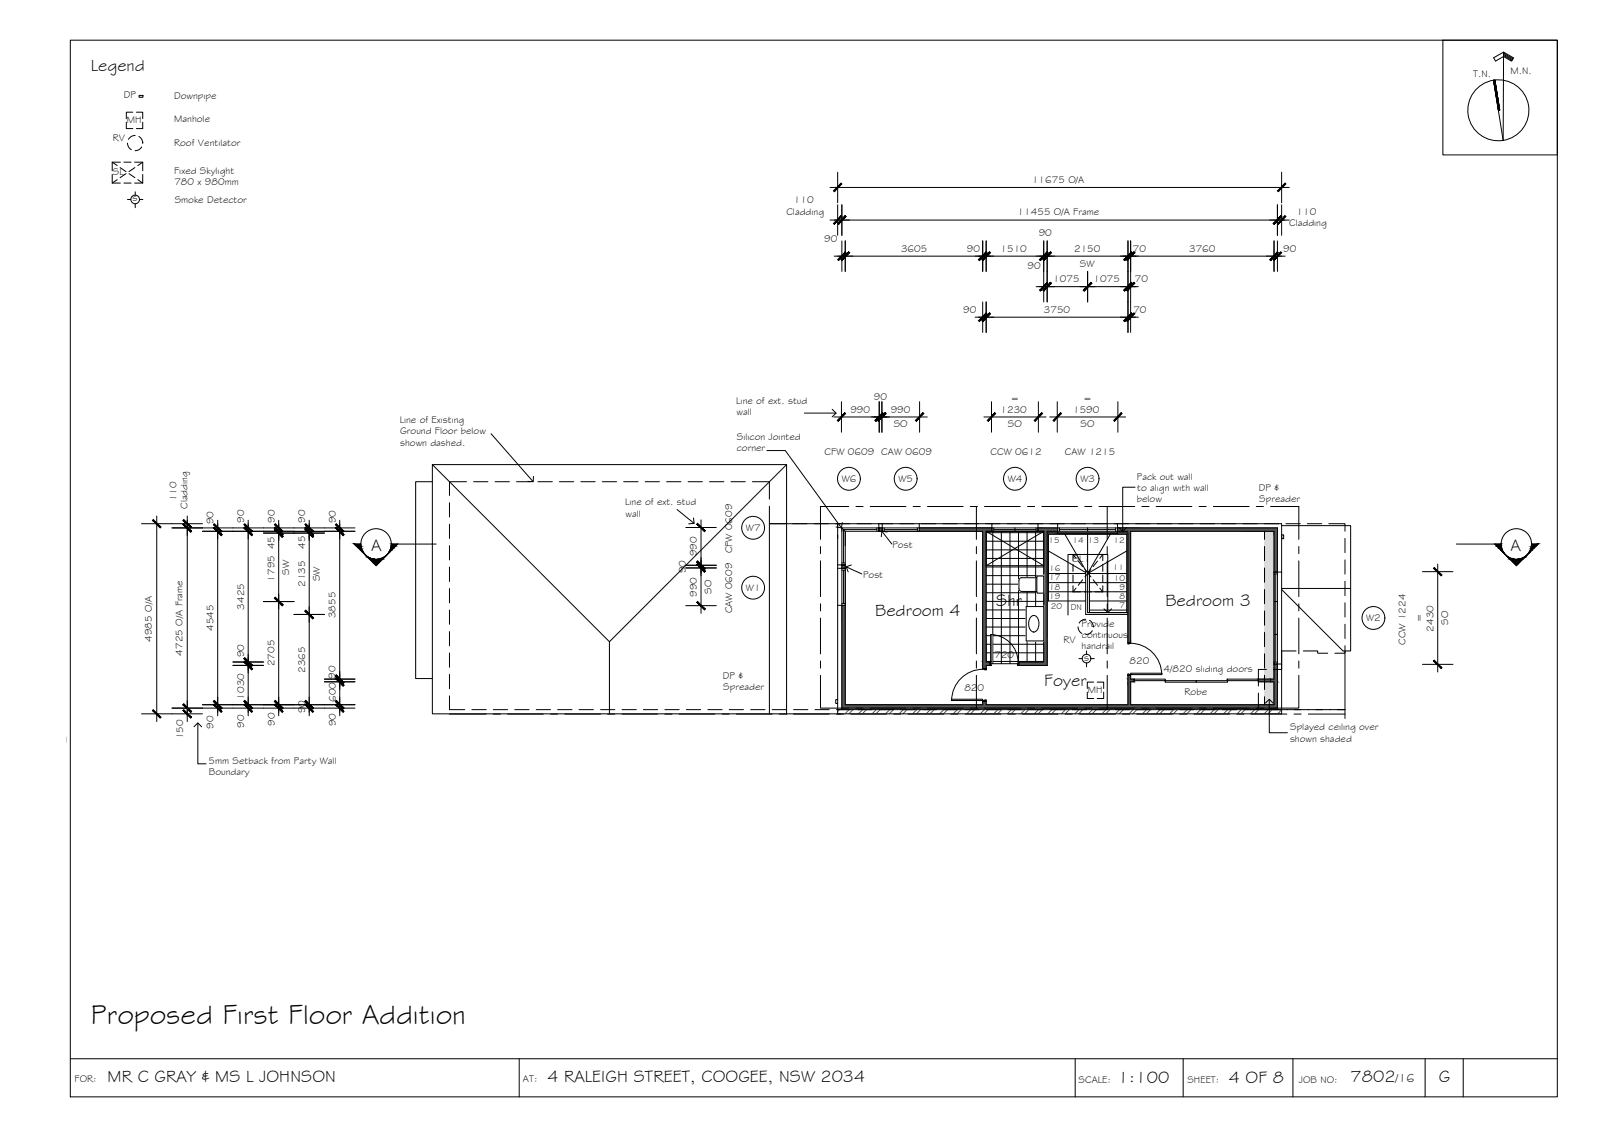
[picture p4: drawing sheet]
<svg xmlns="http://www.w3.org/2000/svg" width="420mm" height="297mm" viewBox="0 0 420 297" stroke-linecap="round" stroke-linejoin="round" font-family="sans-serif">
<!-- layer: HATCH -->
<g fill="#dbdbdb" stroke="#dbdbdb" stroke-width=".26">
<path d="M331.6 139.3l2.5 10.7v-10.7zM331.6 139.3l2.5 10.7h-2.5z"/>
<path d="M331.6 150l2.5 24.1v-24.1zM331.6 150l2.5 24.1h-2.5z"/>
<path d="M331.6 174.1l2.5 10.7v-10.7zM331.6 174.1l2.5 10.7h-2.5z"/>
</g>
<g fill="#545454" stroke="#545454" stroke-width=".26">
<path d="M334.1 175.5l.9 2.5v-2.5zM334.1 175.5l.9 2.5h-.9z"/>
<path d="M333.2 178l1.8 .7v-.7zM333.2 178l1.8 .7h-1.8z"/>
<path d="M331.6 178l1.6 .7v-.7zM331.6 178l1.6 .7h-1.6z"/>
<path d="M330 178l1.6 .7v-.7zM330 178l1.6 .7h-1.6z"/>
<path d="M334.1 178.7l.9 6.1v-6.1zM334.1 178.7l.9 6.1h-.9z"/>
<path d="M330 184.8l5 .8v-.8zM330 184.8l5 .8h-5z"/>
<path d="M293.1 138.4l41.9 .9v-.9zM293.1 138.4l41.9 .9h-41.9z"/>
<path d="M293.1 139.3l3.4 .5v-.5zM293.1 139.3l3.4 .5h-3.4z"/>
<path d="M334.1 139.3l.9 10.7v-10.7zM334.1 139.3l.9 10.7h-.9z"/>
<path d="M295.8 139.8l.7 28.7v-28.7zM295.8 139.8l.7 28.7h-.7z"/>
<path d="M274.6 139.3l2.8 .5v-.5zM274.6 139.3l2.8 .5h-2.8z"/>
<path d="M334.1 174.1l.9 3.9v-3.9zM334.1 174.1l.9 3.9h-.9z"/>
<path d="M295.8 177.1l.7 .9v-.9zM295.8 177.1l.7 .9h-.7z"/>
<path d="M334.1 178l.9 .7v-.7zM334.1 178l.9 .7h-.9z"/>
<path d="M295.8 178l1.6 .7v-.7zM295.8 178l1.6 .7h-1.6z"/>
<path d="M334.1 178.7l.9 6.1v-6.1zM334.1 178.7l.9 6.1h-.9z"/>
<path d="M295.8 178.7l.7 6.1v-6.1zM295.8 178.7l.7 6.1h-.7z"/>
<path d="M257.7 183.9l.9 .9v-.9zM257.7 183.9l.9 .9h-.9z"/>
<path d="M220.8 158.7l.9 26.1v-26.1zM220.8 158.7l.9 26.1h-.9z"/>
<path d="M220.8 184.8l114.2 .8v-.8zM220.8 184.8l114.2 .8h-114.2z"/>
<path d="M241.1 138.4h19zM241.1 138.4h19z"/>
<path d="M230.6 138.4h.7zM230.6 138.4h.7z"/>
<path d="M241.1 138.4l19 .9v-.9zM241.1 138.4l19 .9h-19z"/>
<path d="M231.3 138.4l.1 .9zM231.3 138.4l.1 .9z"/>
<path d="M230.6 138.4l.7 .9v-.9zM230.6 138.4l.7 .9h-.7z"/>
<path d="M241.1 139.3h19zM241.1 139.3h19z"/>
<path d="M230.6 139.3h.7zM230.6 139.3h.7z"/>
<path d="M230.5 138.4l.1 .9zM230.5 138.4l.1 .9z"/>
<path d="M220.8 148.1l.9 .9v-.9zM220.8 148.1l.9 .9h-.9z"/>
<path d="M257.7 139.3l.9 34.3v-34.3zM257.7 139.3l.9 34.3h-.9z"/>
<path d="M257.7 173.6l1.9 .8v-.8zM257.7 173.6l1.9 .8h-1.9z"/>
<path d="M257.7 174.4l.9 .9v-.9zM257.7 174.4l.9 .9h-.9z"/>
<path d="M272.2 138.4l5.2 .4v-.4zM272.2 138.4l5.2 .4h-5.2z"/>
<path d="M272.2 138.8l5.2 .5v-.5zM272.2 138.8l5.2 .5h-5.2z"/>
<path d="M273.7 139.3l.9 34.3v-34.3zM273.7 139.3l.9 34.3h-.9z"/>
<path d="M267.2 173.6l7.4 .8v-.8zM267.2 173.6l7.4 .8h-7.4z"/>
</g>
<!-- layer: BORDER -->
<g fill="none" stroke="#000" stroke-width=".26">
<path d="M18.4 10.5h390v277.1h-390zM378.4 10.5h30v30.1h-30zM394.3 13.7l2.6 1.5-.5 .8-2.1-1.2-2.1 1.2-.5-.9 2.6-1.4-.1 23.1-2.5-15.8M394.3 13.9l2.5 1.5M394.3 14.2l2.4 1.4M394.3 14.5l2.3 1.3M392.1 21l1.2 7.9M18.4 277.6h390M136.2 277.6v10M282 277.6v10M310.3 277.6v10M339.1 277.6v10"/>
<path d="M373.8 277.6v10M383.8 277.6v10"/>
<circle cx="393" cy="28.9" r="8"/>
</g>
<!-- layer: SERVICES -->
<g fill="none" stroke="#000" stroke-width=".26">
<path d="M33.1 32v1.7h1.7M33.4 37.5l.4 1.1 .6 .6M34.8 29.4h-1.7v1.7M35.4 35.5l-1.1 .3-.6 .7M35.8 29.4h1.6v1.7M36.4 35.8l.7 .6 .3 1.1M36.5 25h1v.5h-1zM37.2 38.5l-.7 .7-1.1 .3M37.4 37.5h.1M37.4 32v1.7h-1.6M29.4 45.7v2.3h2.2M29.4 42.5h2.2"/>
<path d="M30.7 43.4l-1.3-.9v2.3M30.7 47.1l-1.3 .9M31.5 43.9l1.5 1.1M32.5 42.5h1.9M32.5 48h1.9M33 45.5l-1.5 1.1M33.4 52.3h.9M33.8 45.5l1.6 1.1M35.3 42.5h2.1v2.3M35.4 43.9l-1.6 1.1M35.5 50.3v.9M35.5 53.4v1.1"/>
<path d="M36.1 47.1l1.3 .9M36.6 52.3h.9M37.4 45.7v2.3h-2.1M37.4 42.5l-1.3 .9M219.7 140.2v1M281.4 145.4h2M281.4 155.2h2M281.4 145.4v1.6M281.4 147.9v1.9M281.4 150.7v1.9M281.4 153.6v1.6M281.4 145.4l.8 1"/>
<path d="M282.2 154.2l-.8 1M282.8 147.1l1.2 1.5M284 152l-1.2 1.5M284.4 145.4h1.9M284.4 155.2h1.9M284.6 149.3l.7 1-.7 .9M286.1 149.3l-.8 1 .8 .9M286.7 152l1.2 1.5M287.2 145.4h2M287.2 155.2h2M287.9 147.1l-1.2 1.5M288.4 154.2l.8 1"/>
<path d="M289.2 145.4v1.6M289.2 147.9v1.9M289.2 150.7v1.9M289.2 153.6v1.6M289.2 145.4l-.8 1M336.2 140.2h.5v1h-.5zM282.8 164.4l.3 1.1 .6 .6M283 172.7h.9M284.7 162.4l-1.1 .3-.6 .7M285 170.6v.9M285 173.8v1M285.7 162.6l.7 .7 .4 1.1"/>
<path d="M286.1 172.7h.9M286.5 165.3l-.6 .7-1.2 .4M286.8 164.4h.1M286.8 178.8h-1.6v1.7M287.8 178.8h1.7v1.7M219.7 183.4h-.5v1h.5M285.2 181.5v1.6h1.6M289.5 181.5v1.6h-1.7"/>
<circle cx="35.5" cy="52.3" r="1.13"/>
<circle cx="285" cy="172.7" r="1.13"/>
</g>
<!-- layer: BOUNDARY -->
<g fill="none" stroke="#000" stroke-width=".26">
<path d="M117.9 187.2h9.6M129.4 187.2h1.9M133.1 187.2h9.4M144.4 187.2h1.8M148.1 187.2h9.4M159.4 187.2h1.9M163.1 187.2h9.4M174.4 187.2h1.9M178.1 187.2h9.4M189.4 187.2h1.8M193.1 187.2h9.4M204.4 187.2h1.9"/>
<path d="M208.1 187.2h9.4M219.4 187.2h1.9M223.1 187.2h9.4M234.4 187.2h1.8M238.1 187.2h9.4M249.4 187.2h1.9M253.1 187.2h9.4M264.4 187.2h1.9M268.1 187.2h9.4M279.4 187.2h1.8M283.1 187.2h9.4M294.4 187.2h1.9"/>
<path d="M298.1 187.2h9.4M309.4 187.2h1.9M313.1 187.2h9.4M324.4 187.2h1.8M328.1 187.2h9.4M339.4 187.2h1.9M343.1 187.2h9.6"/>
</g>
<!-- layer: ROOFPLAN EXIST. -->
<path d="M113.4 121.8l46.4 46.4 46.5-46.4M113.4 126.3h-4.4v51.6h4.4M220.4 137.3h-18.6v49.9M336.1 137.8h18.1v32.9h-2l-16.1-16.1M336.1 154.3h18.1M159.8 168.2v19M352.7 170.7v17.7M220.4 187.1h-107v-65.3h92.9v65.4" fill="none" stroke="#000" stroke-width=".26"/>
<!-- layer: NEWWORK -->
<g fill="none" stroke="#000" stroke-width=".26">
<path d="M77.1 139.8h8M77.1 139.3h8M81.1 137.3v4.4M220.8 138.4v.9M221.7 139.3v3.8M230.5 137.3v2v-.9h.9v.9h-.9h1.1M231.4 137.3v2M241.1 137.3v2h16.6v36h.9v-.9h1v-.8h-1v-34.3h1.5v-2M241.1 138.4h19M272.2 137.3v2h1.5v34.3h-6.5v.8h7.4v-35.1h2.8M272.2 138.4h5.2M274.6 139.8h21.2v28.7h.7v-29.2h37.6v10.7h2"/>
<path d="M277.4 137.3v2.5M293.1 139.3h2.7M293.1 138.4h41.9v11.6M293.1 137.3v2.5M219.7 148.1h2h-.9v.9h.9v-.9M219.7 158.7h2v26.1h36v-.9h.9v.9h37.2v-7.7h.7v.9h.9v.7h-.9v6.1h37.6v-6.1h-4.1v-.7h4.1v-3.9h2M219.7 149h2M220.8 158.7v27.3M289.2 145.4h1.2M333.2 178v.7M335 174.1v11.9M219.7 186h116.4"/>
<path d="M219.7 187.1h116.4M220.8 185.6h114.2"/>
</g>
<!-- layer: STAIRS -->
<g fill="none" stroke="#000" stroke-width=".26">
<path d="M274.6 139.8v27.3M274.6 157.6h10.1M275 157.6v-17.5h20.5v20.5M275 150.4h9.7M275 152.8h9.7M275 155.1h9.7M275 144.5l9.7 5.6M279.3 140.1l5.6 9.8M285.2 140.1v9.8M285.2 150.4v10.2h10.6M285.7 150.4h9.8M285.7 152.8h9.8"/>
<path d="M285.7 155.1h9.8M285.7 157.6h9.8M285.7 159.9h9.8M291.2 140.1l-5.7 9.8M295.5 144.5l-9.8 5.6M285.7 160.6v-10.7h-1v11.2h11.1"/>
</g>
<!-- layer: EXISTING -->
<g fill="none" stroke="#000" stroke-width=".26">
<path d="M117.9 131.8v3.7M117.9 137.4v3.8M122.4 126.3h-4.5v3.6M124.2 126.3h3.8M129.8 126.3h3.8M135.5 126.3h3.7M141.1 126.3h3.8M146.7 126.3h3.8M152.3 126.3h3.8M158 126.3h3.7M163.6 126.3h3.8M169.2 126.3h3.8"/>
<path d="M174.8 126.3h3.8M180.5 126.3h3.7M186.1 126.3h3.8M191.7 126.3h3.8M197.3 126.3h4.5v4.6M201.8 132.7v4.6h4.2M207.9 137.3h3.7M213.5 137.3h3.8M219.1 137.3h3.8M224.8 137.3h3.7M230.4 137.3h3.7M236 137.3h3.8"/>
<path d="M241.6 137.3h3.8M247.3 137.3h3.7M252.9 137.3h3.7M258.5 137.3h3.8M264.1 137.3h3.8M269.8 137.3h3.7M275.4 137.3h3.7M281 137.3h3.8M286.6 137.3h3.8M292.3 137.3h3.7M297.9 137.3h3.7M303.5 137.3h3.8"/>
<path d="M309.1 137.3h3.8M314.8 137.3h3.7M320.4 137.3h3.7M326 137.3h3.8M331.6 137.3h3.8M337.3 137.3h3.7M342.9 137.3h3.7M348.5 137.3h4.2v2M117.9 143.1v3.7M117.9 148.7v3.7M117.9 154.3v3.7M117.9 159.9v3.8"/>
<path d="M352.7 141.2v3.7M352.7 146.8v3.7M352.7 152.4v3.8M352.7 158v3.8M117.9 165.6v3.7M117.9 171.2v3.7M117.9 176.8v3.8M332.2 175.5h-2.2v4.3M339.9 170.7h-3.8v4.8h-2.1M341.8 170.7h3.8v.6h2.6M352.7 169.3v2h-2.6M352.7 163.7v3.7"/>
<path d="M117.9 182.4v3.6h4M123.7 186h3.8M129.4 186h3.7M135 186h3.8M140.6 186h3.8M146.2 186h3.8M151.9 186h3.7M157.5 186h3.8M163.1 186h3.8M168.7 186h3.8M174.4 186h3.7M180 186h3.8"/>
<path d="M185.6 186h3.8M191.2 186h3.8M196.9 186h3.7M202.5 186h3.8M208.1 186h3.8M213.7 186h3.8M219.4 186h3.7M225 186h3.8M230.6 186h3.8M236.2 186h3.8M241.9 186h3.7M247.5 186h3.8"/>
<path d="M253.1 186h3.8M258.7 186h3.8M264.4 186h3.7M270 186h3.8M275.6 186h3.8M281.2 186h3.8M286.9 186h3.7M292.5 186h3.8M298.1 186h3.8M303.7 186h3.8M309.4 186h3.7M315 186h3.8"/>
<path d="M320.6 186h3.8M326.2 186h3.8M330 181.7v4.3h2M331.9 186h17M348.7 186h4h-1.9"/>
</g>
<!-- layer: TILES -->
<g fill="none" stroke="#000" stroke-width=".26">
<path d="M258.6 139.7h15.1M260.4 139.3v34.7M262.6 139.3v34.7M264.9 139.3v34.7M267.1 139.3v34.3M269.4 139.3v34.3M271.6 139.3v34.3M258.6 141.9h15.1M258.6 144.2h15.1M258.6 146.4h15.1M258.6 148.6h15.1M258.6 150.9h15.1"/>
<path d="M258.6 153.2h15.1M258.6 155.4h15.1M258.6 157.7h15.1M258.6 159.9h15.1M258.6 162.2h15.1M258.6 164.4h15.1M258.6 166.7h1.2M258.6 168.9h1.2M258.6 171.1h1.2M258.6 173.4h1.2M260 174h6.9M260.2 166.7h13.5"/>
<path d="M260.2 168.9h13.5M260.2 171.1h13.5M260.2 173.4h13.5"/>
</g>
<!-- layer: HATCH -->
<g fill="none" stroke="#545454" stroke-width=".26">
<path d="M220.2 186l-.5 .5M222.7 186l-1.1 1.1M223.7 186l-1.1 1.1M226.3 186l-1.1 1.1M227.3 186l-1.1 1.1M229.8 186l-1.1 1.1M230.8 186l-1.1 1.1M233.3 186l-1.1 1.1M234.3 186l-1.1 1.1M236.9 186l-1.1 1.1M237.9 186l-1.1 1.1M240.4 186l-1.1 1.1"/>
<path d="M241.4 186l-1.1 1.1M244 186l-1.1 1.1M245 186l-1.1 1.1M247.5 186l-1.1 1.1M248.5 186l-1.1 1.1M251.1 186l-1.1 1.1M252.1 186l-1.1 1.1M254.6 186l-1.1 1.1M255.6 186l-1.1 1.1M258.2 186l-1.1 1.1M259.2 186l-1.1 1.1M261.7 186l-1.1 1.1"/>
<path d="M262.7 186l-1.1 1.1M265.3 186l-1.1 1.1M266.3 186l-1.1 1.1M268.8 186l-1.1 1.1M269.8 186l-1.1 1.1M272.4 186l-1.1 1.1M273.4 186l-1.1 1.1M275.9 186l-1.1 1.1M276.9 186l-1.1 1.1M279.4 186l-1.1 1.1M280.4 186l-1.1 1.1M283 186l-1.1 1.1"/>
<path d="M284 186l-1.1 1.1M286.5 186l-1.1 1.1M287.5 186l-1.1 1.1M290.1 186l-1.1 1.1M291.1 186l-1.1 1.1M293.6 186l-1.1 1.1M294.6 186l-1.1 1.1M297.2 186l-1.1 1.1M298.2 186l-1.1 1.1M300.7 186l-1.1 1.1M301.7 186l-1.1 1.1M304.3 186l-1.1 1.1"/>
<path d="M305.3 186l-1.1 1.1M307.8 186l-1.1 1.1M308.8 186l-1.1 1.1M311.4 186l-1.1 1.1M312.4 186l-1.1 1.1M314.9 186l-1.1 1.1M315.9 186l-1.1 1.1M318.5 186l-1.1 1.1M319.5 186l-1.1 1.1M322 186l-1.1 1.1M323 186l-1.1 1.1M325.6 186l-1.2 1.1"/>
<path d="M326.5 186l-1.1 1.1M329.1 186l-1.1 1.1M330.1 186l-1.1 1.1M332.6 186l-1.1 1.1M333.6 186l-1.1 1.1M336.1 186.1l-1 1M336.1 187.1h.1"/>
</g>
<!-- layer: MASK -->
<g fill="#fff" stroke="#fff" stroke-width=".26">
<path d="M267.3 152.1v2.3z"/>
<path d="M260.2 166.4v7.2h-.4zM259.8 166.4v7.2l.4-7.2z"/>
<path d="M249.5 183.3h8.2v.4zM249.5 183.3v.4h8.2z"/>
<path d="M296.5 176.5v.4l8.2-.4zM296.5 176.9l8.2-.4v.4z"/>
<path d="M273.7 159l-4.6 9h4.6zM269.1 159h4.6l-4.6 9z"/>
<path d="M267.3 152.1l-.1 2.2zM267.3 152.1v2.3zM267.3 152.1v2.3z"/>
<path d="M267.3 151.9v2.5zM267.3 151.9v2.7z"/>
<path d="M267.3 151.9v2.7zM267.3 151.9v2.7z"/>
<path d="M267.3 151.8v2.8zM267.3 151.8v2.9z"/>
<path d="M267.4 151.8l-.1 2.9zM267.4 151.8v2.9z"/>
<path d="M267.4 151.7v3zM267.4 151.7v3.1z"/>
<path d="M267.5 151.7l-.1 3.1zM267.5 151.7v3.1z"/>
<path d="M267.5 151.7v3.1zM267.5 151.6v3.3z"/>
<path d="M267.5 151.6v3.3zM267.6 151.6v3.3z"/>
<path d="M267.6 151.6v3.3zM267.6 151.6v3.4z"/>
<path d="M267.6 151.6v3.4zM267.7 151.5v3.5z"/>
<path d="M267.7 151.5v3.5zM267.7 151.5v3.5z"/>
<path d="M267.7 151.5v3.5zM267.9 151.5v3.5z"/>
<path d="M267.9 151.5v3.5zM267.9 151.5v3.5z"/>
<path d="M267.9 151.5v3.5zM268 151.5v3.6z"/>
<path d="M268 151.5v3.6l3.9-3.6zM268 155.1l3.9-3.6v3.6z"/>
<path d="M271.9 151.2v4.1zM271.9 151.2v4.1z"/>
<path d="M272 151.2l-.1 4.1zM272 151.2v4.2z"/>
<path d="M272 151.1v4.3zM272 151.1v4.3z"/>
<path d="M272 151.1v4.3zM272 151.1v4.3z"/>
<path d="M272 151.1v4.3zM272.1 151.1v4.4z"/>
<path d="M272.1 151.1v4.4zM272.1 151v4.5z"/>
<path d="M272.1 151v4.5zM272.1 151v4.5z"/>
<path d="M272.1 151v4.5zM272.2 151l-.1 4.5z"/>
<path d="M272.2 151v4.5l1.5-4.5zM273.7 151v4.5h-1.5z"/>
</g>
<path d="M267.2 154.3a.75 .75 0 0 0 .8 .8h3.9l.1 .3M267.2 154.3v-2.1a.75 .75 0 0 1 .8-.8l3.9 .1 .3-.5h1.5v4.5h-1.5M269.1 159h4.6v9h-4.6zM272 155.4l.2 .1M259.8 166.4h.4v7.2h-.4zM296.5 176.5h8.2v.4h-8.2zM249.5 183.3h8.2v.4h-8.2z" fill="none" stroke="#fff" stroke-width=".26"/>
<!-- layer: DOORS -->
<g fill="none" stroke="#000" stroke-width=".26">
<path d="M257.7 175.3h.9v.3l-.9-.1zM259.6 173.6h.2l.2 .8h-.4zM259.8 166.4h.4v7.2h-.4zM267 173.6h.2v.8h-.3zM295.8 176.7l.7 .2v.2h-.7zM295.8 168.5h.7v.1l-.7 .2zM296.5 176.5h8.2v.4h-8.2zM297.4 178h8.2v.4h-8.2zM305.6 178.4h8.2v.5h-8.2zM313.8 178.4h8.2v.5h-8.2zM321.8 178h8.2v.4h-8.2zM249.5 183.3h8.2v.4h-8.2z"/>
<path d="M257.7 183.7l.9-.2v.4h-.9z"/>
</g>
<!-- layer: 0.13 -->
<path d="M331.6 139.3v2.1M331.6 143.3v3.7M331.6 148.9v3.7M331.6 154.5v3.8M257.8 175.5a8.2 8.2 0 0 0-8.2 8.2M259.8 166.4a7.2 7.2 0 0 1 7.2 7.2M296.5 168.6a8.2 8.2 0 0 1 8.2 8.2M331.6 160.2v3.7M331.6 165.8v3.7M331.6 171.4v3.7M331.6 177v3.8M331.6 182.7v2.1" fill="none" stroke="#000" stroke-width=".26"/>
<!-- layer: INSULCLAD -->
<path d="M219.7 137.3v1.1M230.5 137.3h.9M241.1 137.3h19M272.2 137.3h5.2M293.1 137.3h43v12.7M219.7 148.1v.9M219.7 158.7v28.4M336.1 174.1v13" fill="none" stroke="#000" stroke-width=".26"/>
<!-- layer: WINDOWS -->
<g fill="none" stroke="#000" stroke-width=".26">
<path d="M220.8 138.4h9.7M220.8 138.4v9.7M220.8 138.4l.9 .9M221.7 139.3h8.8M221.7 139.3v8.8M230 138.8h-8.8v8.8M230 138.4v.9M230.5 137.3h-10.8v10.8M231.4 139.3h9.7M231.4 137.3h9.7M231.4 138.4h9.7M231.9 138.8h8.7"/>
<path d="M231.9 138.4v.9M240.6 138.4v.9M260.1 138.4h12.1v.9h-12.1zM260.1 139.3h12.1M260.1 137.3h12.1M260.6 138.4v.9M260.6 138.8h11.1M266.2 138.4v.9M271.7 138.4v.9M277.4 139.3h15.7M277.4 137.3h15.7M277.4 138.4h15.7"/>
<path d="M277.4 139.8h15.7M277.9 138.8h14.7M277.9 138.4v.9M285.2 138.4v.9M292.6 138.4v.9M219.7 149v9.7M220.8 149v9.7M220.8 147.6h.9M220.8 158.2h.9M220.8 149.5h.9M221.2 149.5v8.7M221.7 149v9.7"/>
<path d="M334.1 150h.9v24.1h-.9zM334.1 150.5h.9M334.1 150v24.1M334.1 157.7h.9M334.6 150.5v23.1M336.1 150v24.1M334.1 166.3h.9M334.1 173.6h.9"/>
<circle cx="197.5" cy="138.4" r="3"/>
<circle cx="222.6" cy="125.5" r="3"/>
<circle cx="237.5" cy="125.5" r="3"/>
<circle cx="266.2" cy="125.5" r="3"/>
<circle cx="285.2" cy="125.5" r="3"/>
<circle cx="197.5" cy="154.1" r="3"/>
<circle cx="360.2" cy="162" r="3"/>
</g>
<!-- layer: 0 -->
<g fill="none" stroke="#000" stroke-width=".26">
<path d="M128.8 113.7l11 12.6M201.1 118.1h4.9l14.7 20.3M211 108.3h8.3M218.3 107.3l1 1-1 1M139.9 124.9l-.1 1.4-1.4-.1M177.6 133.6l4.4 3.6M181.9 135.8l.1 1.4-1.4 .1M220.9 137l-.2 1.4-1.4-.2M231.3 139.3l2.6 3.3M232.7 139.5l-1.4-.2-.2 1.4M293.5 138.3l1 1 1-1M297.7 127.7h-3.2v11.6"/>
<path d="M221.9 148.6l4.1 1.9M223.3 148.1l-1.4 .5 .5 1.3M289.5 159.6l1 1 1-1M290.5 160.6v-15.2h-10.4v15.8M50.9 190.5l1-1 1 1M51.9 189.5v10.8h2.1M331.9 184.3l1-1 1 1M332.9 183.3v8.8h4.8"/>
</g>
<!-- layer: WETAREA FIXTURES -->
<path d="M258.6 139.3h15.1v9h-15.1zM258.6 139.3l15.1 9M273.7 139.3l-15.1 9M267.2 154.3a.75 .75 0 0 0 .8 .8h3.9M269.1 159h4.6v9h-4.6zM271.7 151.5v3.6M271.9 151.5l-3.9-.1a.75 .75 0 0 0-.8 .8v2.1M272.2 155.5l-.3-.2v-4.1l.3-.2h1.5v4.5h-1.5M270.3 161.8a1.12 1.12 0 0 1 1.2-.4 1.12 1.12 0 0 1 .8 1 2.44 2.44 0 0 1-1.2 3.3 2.5 2.5 0 0 1-.8-3.9z" fill="none" stroke="#000" stroke-width=".26"/>
<!-- layer: DIMENSION -->
<g fill="none" stroke="#000" stroke-width=".26">
<path d="M217.7 49.1h120.4M217.7 57.7h120.4M219.7 45.1v8M219.7 53.7v8M220.8 53.7v8M335 53.7v8M336.1 45.1v8M336.1 53.7v8M218.8 67.2h118.2M220.8 63.2v8M221.7 63.2v8M257.7 63.2v8"/>
<path d="M257.7 79.2v8M258.6 63.2v8M258.6 79.2v8M271.7 75.2h26.8M273.7 63.2v16M274.6 63.2v16M285.2 71.2v8M295.8 63.2v24M296.5 63.2v24M334.1 63.2v8M335 63.2v8M255.7 83.2h42.8"/>
<path d="M218.7 109.3h24.5M220.7 105.3v8M230.6 105.3v8M231.3 105.3v8M241.2 105.3v8M258 109.3h16.3M260 105.3v8M272.3 105.3v8M275.3 109.3h19.9M277.3 105.3v8M293.2 105.3v8M37.1 137.3h16"/>
<path d="M41.1 135.3v53.9M45.1 138.4h48M49.1 135.3v53.9M53.1 139.3h24M57.1 136.4v51.3M65.1 136.4v51.3M69.1 139.8h16M73.1 136.4v51.3M77.1 139.3h8M81.1 136.4v50.3M85.1 139.3h8M89.1 136.4v51.3"/>
<path d="M179.9 138.3h8M183.9 136.3v24.5M69.1 157.7h8M179.9 148.9h8M179.9 158.8h8M179.9 148.2h8M373.1 149.9h8M377.1 147.9v28.3M61.1 173.6h8M61.1 174.4h8M77.1 161.1h8M85.1 178h8"/>
<path d="M85.1 178.7h8M373.1 174.2h8M37.1 187.1h16M45.1 185.6h48M53.1 184.8h40M81.1 182.7v5"/>
</g>
<!-- layer: 0 -->
<g fill="#000" stroke="#000" stroke-width=".26">
<path d="M220.6 56.6l-2 2 .2 .2zM220.6 56.6l.2 .2-2 2z"/>
<path d="M220.6 48l-1.8 2.2 2-2zM220.6 48l-1.8 2.2-.2-.2z"/>
<path d="M221.7 56.6l-1.8 2.2 2-2zM221.7 56.6l-1.8 2.2-.2-.2z"/>
<path d="M221.7 56.6l-1.8 2.2 2-2zM221.7 56.6l-1.8 2.2-.2-.2z"/>
<path d="M333.9 58.6l.2 .2 1.8-2.2zM335.9 56.6l.3 .2-2.1 2z"/>
<path d="M333.9 58.6l.2 .2 1.8-2.2zM335.9 56.6l.3 .2-2.1 2z"/>
<path d="M337 48l-2 2 .2 .2zM337 48l.3 .2-2.1 2z"/>
<path d="M337 56.6l-1.8 2.2 2.1-2zM337 56.6l-1.8 2.2-.2-.2z"/>
<path d="M221.7 66.1l-2 2 .2 .2zM221.7 66.1l.2 .2-2 2z"/>
<path d="M222.6 66.1l-1.8 2.2 2-2zM222.6 66.1l-1.8 2.2-.2-.2z"/>
<path d="M222.6 66.1l-1.8 2.2 2-2zM222.6 66.1l-1.8 2.2-.2-.2z"/>
<path d="M256.6 68.1l.2 .2 1.8-2.2zM258.6 66.1l.3 .2-2.1 2z"/>
<path d="M256.6 68.1l.2 .2 1.8-2.2zM258.6 66.1l.3 .2-2.1 2z"/>
<path d="M259.5 66.1l-1.7 2.2 1.9-2zM259.5 66.1l-1.7 2.2-.3-.2z"/>
<path d="M259.5 66.1l-1.7 2.2 1.9-2zM259.5 66.1l-1.7 2.2-.3-.2z"/>
<path d="M274.6 66.1l-2 2 .2 .2zM274.6 66.1l.3 .2-2.1 2z"/>
<path d="M274.6 66.1l-2 2 .2 .2zM274.6 66.1l.3 .2-2.1 2z"/>
<path d="M272.6 76.1l.2 .2 1.8-2.2zM274.6 74.1l.3 .2-2.1 2z"/>
<path d="M275.5 66.1l-1.7 2.2 1.9-2zM275.5 66.1l-1.7 2.2-.3-.2z"/>
<path d="M275.5 66.1l-1.7 2.2 1.9-2zM275.5 66.1l-1.7 2.2-.3-.2z"/>
<path d="M275.5 74.1l-1.7 2.2 1.9-2zM275.5 74.1l-1.7 2.2-.3-.2z"/>
<path d="M275.5 74.1l-1.7 2.2 1.9-2zM275.5 74.1l-1.7 2.2-.3-.2z"/>
<path d="M284.1 76.1l.2 .2 1.8-2.2zM286.1 74.1l.2 .2-2 2z"/>
<path d="M286.1 74.1l-1.8 2.2 2-2zM284.1 76.1l2-2-1.8 2.2z"/>
<path d="M294.7 68.1l.2 .2 1.8-2.2zM296.7 66.1l.3 .2-2.1 2z"/>
<path d="M294.7 68.1l.2 .2 1.8-2.2zM296.7 66.1l.3 .2-2.1 2z"/>
<path d="M294.7 76.1l.2 .2 1.8-2.2zM296.7 74.1l.3 .2-2.1 2z"/>
<path d="M294.7 76.1l.2 .2 1.8-2.2zM296.7 74.1l.3 .2-2.1 2z"/>
<path d="M297.4 66.1l-1.8 2.2 2.1-2zM297.4 66.1l-1.8 2.2-.2-.2z"/>
<path d="M297.4 66.1l-1.8 2.2 2.1-2zM297.4 66.1l-1.8 2.2-.2-.2z"/>
<path d="M297.4 74.1l-1.8 2.2 2.1-2zM297.4 74.1l-1.8 2.2-.2-.2z"/>
<path d="M335 66.1l-2 2 .3 .2zM335 66.1l.2 .2-1.9 2z"/>
<path d="M335 66.1l-2 2 .3 .2zM335 66.1l.2 .2-1.9 2z"/>
<path d="M335.9 66.1l-1.8 2.2 2.1-2zM335.9 66.1l-1.8 2.2-.2-.2z"/>
<path d="M256.6 84.1l.2 .2 1.8-2.2zM258.6 82.1l.3 .2-2.1 2z"/>
<path d="M259.5 82.1l-1.7 2.2 1.9-2zM259.5 82.1l-1.7 2.2-.3-.2z"/>
<path d="M259.5 82.1l-1.7 2.2 1.9-2zM259.5 82.1l-1.7 2.2-.3-.2z"/>
<path d="M294.7 84.1l.2 .2 1.8-2.2zM296.7 82.1l.3 .2-2.1 2z"/>
<path d="M294.7 84.1l.2 .2 1.8-2.2zM296.7 82.1l.3 .2-2.1 2z"/>
<path d="M297.4 82.1l-1.8 2.2 2.1-2zM297.4 82.1l-1.8 2.2-.2-.2z"/>
<path d="M221.6 108.2l-1.8 2.2 2-2zM221.6 108.2l-1.8 2.2-.2-.2z"/>
<path d="M229.5 110.2l.2 .2 1.8-2.2zM231.5 108.2l.2 .2-2 2z"/>
<path d="M229.5 110.2l.2 .2 1.8-2.2zM231.5 108.2l.2 .2-2 2z"/>
<path d="M232.2 108.2l-1.8 2.2 2-2zM230.2 110.2l2-2-1.8 2.2z"/>
<path d="M232.2 108.2l-1.8 2.2 2-2zM230.2 110.2l2-2-1.8 2.2z"/>
<path d="M240.1 110.2l.2 .2 1.8-2.2zM242.1 108.2l.2 .2-2 2z"/>
<path d="M260.9 108.2l-1.7 2.2 1.9-2zM260.9 108.2l-1.7 2.2-.3-.2z"/>
<path d="M271.2 110.2l.2 .2 1.8-2.2zM273.2 108.2l.2 .2-2 2z"/>
<path d="M278.2 108.2l-1.8 2.2 2-2zM278.2 108.2l-1.8 2.2-.2-.2z"/>
<path d="M292.1 110.2l.2 .2 1.8-2.2zM294.1 108.2l.2 .2-2 2z"/>
<path d="M40 136.4l2 2 .2-.2zM40 136.4l.2-.2 2 2z"/>
<path d="M48.2 136.2l-.2 .2 2.2 1.8zM48 136.4l2.2 1.8-.2 .2z"/>
<path d="M48 137.5l2 2 .2-.2zM48.2 137.3l2 2-2.2-1.8z"/>
<path d="M48 137.5l2 2 .2-.2zM48.2 137.3l2 2-2.2-1.8z"/>
<path d="M56.2 137.3l-.2 .2 2.2 1.8zM56 137.5l2.2 1.8-.2 .2z"/>
<path d="M64 137.5l2.2 1.8-2-2zM64 137.5l2.2 1.8-.2 .2z"/>
<path d="M72 137.5l2.2 1.8-2-2zM72 137.5l2.2 1.8-.2 .2z"/>
<path d="M72.2 138.2l-.2 .2 2.2 1.8zM72 138.4l2.2 1.8-.2 .2z"/>
<path d="M80 137.5l2.2 1.8-2-2zM80 137.5l2.2 1.8-.2 .2z"/>
<path d="M80.2 138.2l-.2 .2 2.2 1.8zM80 138.4l2.2 1.8-.2 .2z"/>
<path d="M88.2 137.3l-.2 .2 2.2 1.8zM88 137.5l2.2 1.8-.2 .2z"/>
<path d="M182.8 137.4l1.9 2 .3-.2zM182.8 137.4l.2-.2 2 2z"/>
<path d="M56 138.4l2 2 .2-.2zM56.2 138.2l2 2-2.2-1.8z"/>
<path d="M56 138.4l2 2 .2-.2zM56.2 138.2l2 2-2.2-1.8z"/>
<path d="M64 138.4l2 2 .2-.2zM64 138.4l.2-.2 2 2z"/>
<path d="M64 138.4l2 2 .2-.2zM64 138.4l.2-.2 2 2z"/>
<path d="M72 156.8l2.2 1.8-2-2zM72 156.8l2.2 1.8-.2 .2z"/>
<path d="M72 138.4l2 2 .2-.2zM72 138.4l.2-.2 2 2z"/>
<path d="M72 138.8l2 2.1 .2-.3zM72 138.8l.2-.2 2 2z"/>
<path d="M72 138.8l2 2.1 .2-.3zM72 138.8l.2-.2 2 2z"/>
<path d="M72 156.8l2 2 .2-.2zM72 156.8l.2-.2 2 2z"/>
<path d="M80.2 160l-.2 .2 2.2 1.8zM80 160.2l2.2 1.8-.2 .2z"/>
<path d="M80 138.4l2 2 .2-.2zM80 138.4l.2-.2 2 2z"/>
<path d="M80 138.8l2 2.1 .2-.3zM80 138.8l.2-.2 2 2z"/>
<path d="M80 138.8l2 2.1 .2-.3zM80 138.8l.2-.2 2 2z"/>
<path d="M88 138.4l2 2 .2-.2zM88.2 138.2l2 2-2.2-1.8z"/>
<path d="M88 138.4l2 2 .2-.2zM88.2 138.2l2 2-2.2-1.8z"/>
<path d="M183 157.7l-.2 .2 2.2 1.8zM182.8 157.9l2.2 1.8-.3 .2z"/>
<path d="M183 147.1l-.2 .2 2.2 1.8zM182.8 147.3l2.2 1.8-.3 .2z"/>
<path d="M183 147.1l-.2 .2 2.2 1.8zM182.8 147.3l2.2 1.8-.3 .2z"/>
<path d="M182.8 148l1.9 2 .3-.2zM182.8 148l.2-.2 2 2z"/>
<path d="M182.8 148l1.9 2 .3-.2zM182.8 148l.2-.2 2 2z"/>
<path d="M376 149l2 2 .2-.2zM376 149l.2-.2 2 2z"/>
<path d="M64 172.7l2.2 1.7-2-1.9zM64 172.7l2.2 1.7-.2 .3z"/>
<path d="M64 172.7l2.2 1.7-2-1.9zM64 172.7l2.2 1.7-.2 .3z"/>
<path d="M64 173.6l2 2 .2-.2zM64 173.6l.2-.3 2 2.1z"/>
<path d="M64 173.6l2 2 .2-.2zM64 173.6l.2-.3 2 2.1z"/>
<path d="M80 160.2l2 2 .2-.2zM80 160.2l.2-.2 2 2z"/>
<path d="M88.2 176.9l-.2 .3 2.2 1.8zM88 177.2l2.2 1.8-.2 .2z"/>
<path d="M88.2 176.9l-.2 .3 2.2 1.8zM88 177.2l2.2 1.8-.2 .2z"/>
<path d="M88 177.9l2 2 .2-.2zM88.2 177.6l2 2.1-2.2-1.8z"/>
<path d="M88 177.9l2 2 .2-.2zM88.2 177.6l2 2.1-2.2-1.8z"/>
<path d="M376.2 173.1l-.2 .2 2.2 1.8zM376 173.3l2.2 1.8-.2 .2z"/>
<path d="M40.2 186l-.2 .3 2.2 1.8zM40 186.3l2.2 1.8-.2 .2z"/>
<path d="M48.2 184.5l-.2 .3 2.2 1.8zM48 184.8l2.2 1.8-.2 .2z"/>
<path d="M48.2 184.5l-.2 .3 2.2 1.8zM48 184.8l2.2 1.8-.2 .2z"/>
<path d="M48 186.3l2 2 .2-.2zM48.2 186l2 2.1-2.2-1.8z"/>
<path d="M56.2 183.7l-.2 .2 2.2 1.7zM56 183.9l2.2 1.7-.2 .3z"/>
<path d="M56.2 183.7l-.2 .2 2.2 1.7zM56 183.9l2.2 1.7-.2 .3z"/>
<path d="M56 184.8l2 2 .2-.2zM56.2 184.5l2 2.1-2.2-1.8z"/>
<path d="M64 183.9l2.2 1.7-2-1.9zM64 183.9l2.2 1.7-.2 .3z"/>
<path d="M64 183.9l2.2 1.7-2-1.9zM64 183.9l2.2 1.7-.2 .3z"/>
<path d="M64 184.8l2 2 .2-.2zM64 184.8l.2-.3 2 2.1z"/>
<path d="M72 183.9l2.2 1.7-2-1.9zM72 183.9l2.2 1.7-.2 .3z"/>
<path d="M72 183.9l2.2 1.7-2-1.9zM72 183.9l2.2 1.7-.2 .3z"/>
<path d="M72 184.8l2 2 .2-.2zM72 184.8l.2-.3 2 2.1z"/>
<path d="M80 183.9l2.2 1.7-2-1.9zM80 183.9l2.2 1.7-.2 .3z"/>
<path d="M80 183.9l2.2 1.7-2-1.9zM80 183.9l2.2 1.7-.2 .3z"/>
<path d="M80 184.8l2 2 .2-.2zM80 184.8l.2-.3 2 2.1z"/>
<path d="M88.2 183.7l-.2 .2 2.2 1.7zM88 183.9l2.2 1.7-.2 .3z"/>
<path d="M88.2 183.7l-.2 .2 2.2 1.7zM88 183.9l2.2 1.7-.2 .3z"/>
<path d="M88 184.8l2 2 .2-.2zM88.2 184.5l2 2.1-2.2-1.8z"/>
</g>
<!-- layer: ROOFPLAN NEW -->
<g fill="none" stroke="#000" stroke-width=".26">
<path d="M222.6 132.8h-7.4v8.6M224.5 132.8h1.9M228.2 132.8h9.4M239.5 132.8h1.8M243.2 132.8h9.4M254.5 132.8h1.9M256.1 132.8v8.6M258.2 132.8h9.4M269.5 132.8h1.9M273.2 132.8h9.4M284.5 132.8h1.8M288.2 132.8h9.4"/>
<path d="M290.4 132.8v8.6M299.5 132.8h1.9M303.2 132.8h9.4M314.5 132.8h1.8M318.2 132.8h9.4M329.5 132.8h1.9M333.2 132.8h7.4v8.6M215.2 143.3v1.9M215.2 147v9.4M215.2 158.3v1.9M256.1 143.3v1.9M256.1 147v9.4"/>
<path d="M256.1 158.3v1.9M290.4 143.3v1.9M290.4 147v9.4M290.4 158.3v1.9M340.6 143.3v1.9M340.6 147v9.4M340.6 158.3v1.9M215.2 177.1v8.5h7.4M215.2 162v9.4M215.2 173.3v1.9M256.1 162v9.4M256.1 173.3v1.9"/>
<path d="M256.1 177.1v8.5M290.4 162v9.4M290.4 173.3v1.9M290.4 177.1v8.5M340.6 177.1v8.5h-7.4M340.6 162v9.4M340.6 173.3v1.9M224.5 185.6h1.9M228.2 185.6h9.4M239.5 185.6h1.8M243.2 185.6h9.4M254.5 185.6h1.9"/>
<path d="M258.2 185.6h9.4M269.5 185.6h1.9M273.2 185.6h9.4M284.5 185.6h1.8M288.2 185.6h9.4M299.5 185.6h1.9M303.2 185.6h9.4M314.5 185.6h1.8M318.2 185.6h9.4M329.5 185.6h1.9"/>
</g>
<!-- layer: BORDER -->
<g fill="#000" stroke="#000" stroke-width=".26">
<path d="M391.7 21l1.3 7.9zM391.7 21h.3l1 7.9z"/>
<path d="M392 21l1 7.9h.3zM392 21l1.3 7.9z"/>
</g>
<!-- layer: SECTION POINT -->
<g fill="#000" stroke="#000" stroke-width=".26">
<path d="M95.4 145.1l.4 .4zM96.2 145.9l.5 .2zM97 146.6h3.3l-1.7 1.7zM101 145.9l.5-.4zM101.8 145.1l-.3 .4zM394.5 145.1l.4 .4zM394.9 145.5l.4 .4zM396 146.6h3.4l-1.7 1.7zM399.6 146.1l.6-.2zM400.9 145.1l-.4 .4z"/>
<path d="M93 142.6l.5 .6h1.2zM93 142.6h1.6l.1 .6z"/>
<path d="M93.5 143.2l.5 .5h.8zM93.5 143.2h1.2l.1 .5z"/>
<path d="M94 143.7l.5 .5h.4zM94 143.7h.8l.1 .5z"/>
<path d="M94.5 144.2l.7 .4zM94.5 144.2h.4l.3 .4z"/>
<path d="M95 144.6l.5 .5zM95 144.6l.5 .5z"/>
<path d="M96.2 145.9l.5 .2zM95.8 145.5l.4 .4z"/>
<path d="M96.5 146.1l.2 .3h.5zM96.5 146.1l.7 .3z"/>
<path d="M96.7 146.4l1.1 .2zM96.7 146.4l1.1 .2z"/>
<path d="M96.9 146.6h1.4zM96.9 146.6h1.4z"/>
<path d="M98.9 146.6h1.4zM99.5 146.6h.9z"/>
<path d="M99.5 146.6h.9l-.4-.2zM100 146.4h.5l-.1 .2z"/>
<path d="M100 146.4h.5v-.3zM100.5 146.1h.3l-.3 .3z"/>
<path d="M100.5 146.1l.5-.2zM101 145.9l-.2 .2z"/>
<path d="M102.1 144.6l-.3 .5zM102.1 144.6h.2l-.4 .5z"/>
<path d="M102.3 144.2l-.2 .4h.2zM102.3 144.2h.5l-.5 .4z"/>
<path d="M102.5 143.7l-.2 .5h.5zM102.5 143.7h.8l-.5 .5z"/>
<path d="M102.6 143.2l-.1 .5h.8zM102.6 143.2h1.2l-.5 .5z"/>
<path d="M102.6 142.6v.6h1.2zM102.6 142.6h1.7l-.5 .6z"/>
<path d="M392.6 143.2l1.1-.6v.6zM392 142.6l.6 .6 1.1-.6z"/>
<path d="M393.1 143.7l.6-.5 .1 .5zM392.6 143.2l.5 .5 .6-.5z"/>
<path d="M393.8 143.7l.2 .5h-.4zM393.1 143.7l.5 .5 .2-.5z"/>
<path d="M394 144.2l.2 .4h-.2zM393.6 144.2l.4 .4v-.4z"/>
<path d="M394.2 144.6l.3 .5zM394 144.6l.5 .5-.3-.5z"/>
<path d="M395.3 145.9l.5 .2zM395.3 145.9l.2 .2z"/>
<path d="M395.8 146.1l.5 .3h-.5zM395.5 146.1l.3 .3v-.3z"/>
<path d="M396 146.6l.3-.2 .5 .2zM395.8 146.4l.2 .2 .3-.2z"/>
<path d="M396 146.6h1.4zM396 146.6h.8z"/>
<path d="M398 146.6h1.4zM398 146.6h1.4z"/>
<path d="M398.6 146.6l1-.2zM398.6 146.6l1-.2z"/>
<path d="M399.1 146.4l.7-.3-.2 .3zM399.1 146.4l.7-.3z"/>
<path d="M399.6 146.1l.6-.2zM400.1 145.9l.4-.4z"/>
<path d="M400.9 145.1l.4-.5zM401.2 144.6l-.3 .5 .4-.5z"/>
<path d="M401.2 144.6l.6-.4zM401.4 144.2l-.2 .4 .6-.4z"/>
<path d="M401.4 144.2l.9-.5-.5 .5zM401.6 143.7l-.2 .5 .9-.5z"/>
<path d="M401.6 143.7l1.2-.5-.5 .5zM401.7 143.2l-.1 .5 1.2-.5z"/>
<path d="M401.7 143.2l1.7-.6-.6 .6zM401.7 142.6v.6l1.7-.6z"/>
</g>
<g fill="none" stroke="#000" stroke-width=".26">
<path d="M94.6 142.6h-1.6l5.6 5.7 5.7-5.7M102.6 142.6h11.8M382 142.6h11.7M392 142.6l5.7 5.7 5.7-5.7h-1.7"/>
<circle cx="98.6" cy="142.6" r="4"/>
<circle cx="397.7" cy="142.6" r="4"/>
</g>
<text font-size="7.5" x="23.9" y="268.4">Proposed First Floor Addition</text>
<g font-size="4.5">
<text x="23.8" y="18.5">Legend</text>
<text x="97.3" y="144.5">A</text>
<text x="396.1" y="144.5">A</text>
<text x="229.5" y="161.6">Bedroom 4</text>
<text x="261.3" y="158.8">Shr</text>
<text x="305.7" y="158.8">Bedroom 3</text>
<text x="273.8" y="180">Foyer</text>
<text x="28.2" y="283.6">MR C GRAY &amp; MS L JOHNSON</text>
<text x="143.6" y="283.6">4 RALEIGH STREET, COOGEE, NSW 2034</text>
<text x="293.2" y="283.9">1:100</text>
<text x="322.3" y="283.9">4 OF 8</text>
<text x="354.2" y="283.8">7802</text>
<text x="377.4" y="283.8">G</text>
</g>
<text font-size="3.2" x="366" y="283.8">/16</text>
<g font-size="2.6">
<text x="386.4" y="20.2">T.N.</text>
<text x="396.1" y="19.5">M.N.</text>
<text x="32.5" y="25.7">DP</text>
<text x="45.7" y="26">Downpipe</text>
<text x="33.3" y="32.3">MH</text>
<text x="45.7" y="32">Manhole</text>
<text x="29.6" y="37.1">RV</text>
<text x="45.7" y="38.4">Roof Ventilator</text>
<text x="29.6" y="45.9">SL</text>
<text x="45.7" y="45.6">Fixed Skylight</text>
<text x="270.7" y="47.9">11675 O/A</text>
<text x="34.8" y="52.8">s</text>
<text x="45.7" y="48.5">780 x 980mm</text>
<text x="45.8" y="53.2">Smoke Detector</text>
<text x="208.2" y="53.3">110</text>
<text x="206.2" y="56.3">Cladding</text>
<text x="266.9" y="56.4">11455 O/A Frame</text>
<text x="338.1" y="59.2">Cladding</text>
<text x="340.1" y="56.3">110</text>
<text x="216.1" y="63.6">90</text>
<text x="272.4" y="62">90</text>
<text x="236.3" y="66.1">3605</text>
<text x="253.6" y="66.1">90</text>
<text x="262.4" y="66.1">1510</text>
<text x="269.5" y="70.6">90</text>
<text x="281.7" y="66.1">2150</text>
<text x="283.2" y="69.9">SW</text>
<text x="297.1" y="66">70</text>
<text x="311.9" y="66">3760</text>
<text x="336.6" y="66.1">90</text>
<text x="276.2" y="74">1075</text>
<text x="286.8" y="74">1075</text>
<text x="297.7" y="74">70</text>
<text x="252.6" y="82.1">90</text>
<text x="273.8" y="82">3750</text>
<text x="297.3" y="82">70</text>
<text x="193.1" y="105.9">Line of ext. stud</text>
<text x="229.2" y="104.9">90</text>
<text x="265.1" y="105.3">=</text>
<text x="284.1" y="105.3">=</text>
<text x="104.8" y="111">Line of Existing</text>
<text x="105" y="113.9">Ground Floor below</text>
<text x="193.2" y="108.8">wall</text>
<text x="223" y="108.3">990</text>
<text x="233.6" y="108.3">990</text>
<text x="234.4" y="112.1">SO</text>
<text x="262.4" y="108.2">1230</text>
<text x="264.4" y="112.1">SO</text>
<text x="281.4" y="108.2">1590</text>
<text x="283.4" y="112.1">SO</text>
<text x="105" y="116.8">shown dashed.</text>
<text x="193.2" y="118.4">corner</text>
<text x="193.3" y="115.4">Silicon Jointed</text>
<text x="216.3" y="119.4">CFW 0609 CAW 0609</text>
<text x="259.8" y="119.4">CCW 0612</text>
<text x="279.3" y="119.4">CAW 1215</text>
<text x="298.1" y="125.8">Pack out wall</text>
<text x="46.3" y="131.4" transform="rotate(-90 46.3 131.4)">110</text>
<text x="220.8" y="126.3">W6</text>
<text x="235.7" y="126.3">W5</text>
<text x="264.3" y="126.3">W4</text>
<text x="283.3" y="126.3">W3</text>
<text x="298.1" y="131.6">below</text>
<text x="298.2" y="128.7">to align with wall</text>
<text x="330.1" y="128.7">DP &amp;</text>
<text x="330.3" y="131.6">Spreader</text>
<text x="49.2" y="133.4" transform="rotate(-90 49.2 133.4)">Cladding</text>
<text x="56" y="137.5" transform="rotate(-90 56 137.5)">90</text>
<text x="64" y="137" transform="rotate(-90 64 137)">90</text>
<text x="72" y="137.1" transform="rotate(-90 72 137.1)">90</text>
<text x="80" y="137.1" transform="rotate(-90 80 137.1)">90</text>
<text x="88" y="137.2" transform="rotate(-90 88 137.2)">90</text>
<text x="164" y="132.5">Line of ext. stud</text>
<text x="164" y="135.4">wall</text>
<text x="72" y="144" transform="rotate(-90 72 144)">45</text>
<text x="80" y="143.9" transform="rotate(-90 80 143.9)">45</text>
<text x="195.7" y="139.2">W7</text>
<text x="234" y="143.6">Post</text>
<text x="182.8" y="145.9" transform="rotate(-90 182.8 145.9)">990</text>
<text x="192" y="145.1" transform="rotate(-90 192 145.1)">CFW 0609</text>
<text x="281.3" y="147.3">SL1</text>
<text x="72" y="152.5" transform="rotate(-90 72 152.5)">1795</text>
<text x="75.9" y="150.7" transform="rotate(-90 75.9 150.7)">SW</text>
<text x="80" y="153.9" transform="rotate(-90 80 153.9)">2135</text>
<text x="83.9" y="152.4" transform="rotate(-90 83.9 152.4)">SW</text>
<text x="179.8" y="150.3" transform="rotate(-90 179.8 150.3)">90</text>
<text x="186.6" y="155.7" transform="rotate(-90 186.6 155.7)">SO</text>
<text x="195.7" y="154.9">W1</text>
<text x="226.3" y="151.5">Post</text>
<text x="64" y="159.8" transform="rotate(-90 64 159.8)">3425</text>
<text x="182.8" y="156.5" transform="rotate(-90 182.8 156.5)">990</text>
<text x="192" y="160.8" transform="rotate(-90 192 160.8)">CAW 0609</text>
<text x="56" y="165.4" transform="rotate(-90 56 165.4)">4545</text>
<text x="88" y="162.1" transform="rotate(-90 88 162.1)">3855</text>
<text x="283.7" y="164.3">Provide</text>
<text x="283.7" y="167.2">continuous</text>
<text x="358.3" y="162.8">W2</text>
<text x="373.1" y="163.1" transform="rotate(-90 373.1 163.1)">=</text>
<text x="376" y="165.6" transform="rotate(-90 376 165.6)">2430</text>
<text x="379.8" y="163.8" transform="rotate(-90 379.8 163.8)">SO</text>
<text x="39.9" y="168.3" transform="rotate(-90 39.9 168.3)">4985 O/A</text>
<text x="47.9" y="171.9" transform="rotate(-90 47.9 171.9)">4725 O/A Frame</text>
<text x="64" y="172.3" transform="rotate(-90 64 172.3)">90</text>
<text x="260.8" y="172.4">720</text>
<text x="278.9" y="168.5">RV</text>
<text x="283.7" y="170.2">handrail</text>
<text x="284.3" y="173.2">s</text>
<text x="368.6" y="169.1" transform="rotate(-90 368.6 169.1)">CCW 1224</text>
<text x="72" y="174.7" transform="rotate(-90 72 174.7)">2705</text>
<text x="80" y="176.4" transform="rotate(-90 80 176.4)">2365</text>
<text x="88" y="178" transform="rotate(-90 88 178)">90</text>
<text x="189.6" y="178">DP &amp;</text>
<text x="296.3" y="174.1">820</text>
<text x="305.2" y="176.2">4/820 sliding doors</text>
<text x="64" y="183.4" transform="rotate(-90 64 183.4)">1030</text>
<text x="88" y="184.1" transform="rotate(-90 88 184.1)">600</text>
<text x="189.7" y="181">Spreader</text>
<text x="252.9" y="181.2">820</text>
<text x="285.3" y="181.7">MH</text>
<text x="310.7" y="182.2">Robe</text>
<text x="56" y="191.1" transform="rotate(-90 56 191.1)">90</text>
<text x="64" y="190.8" transform="rotate(-90 64 190.8)">90</text>
<text x="72" y="190.3" transform="rotate(-90 72 190.3)">90</text>
<text x="80" y="187" transform="rotate(-90 80 187)">90</text>
<text x="88" y="190.4" transform="rotate(-90 88 190.4)">90</text>
<text x="338.4" y="191.5">Splayed ceiling over</text>
<text x="0" y="194.3">ector - Existing</text>
<text x="48" y="193.9" transform="rotate(-90 48 193.9)">150</text>
<text x="338.3" y="194.4">shown shaded</text>
<text x="54.7" y="200.3">5mm Setback from Party Wall</text>
<text x="54.8" y="203.2">Boundary</text>
<text x="19.6" y="283.8">FOR:</text>
<text x="137.2" y="283.6">AT:</text>
<text x="282.9" y="283.9">SCALE:</text>
<text x="311.5" y="283.9">SHEET:</text>
<text x="340.7" y="283.9">JOB NO:</text>
</g>
<g font-size="2.2">
<text x="275" y="142.4">15</text>
<text x="281.3" y="142.4">14</text>
<text x="285.3" y="142.4">13</text>
<text x="292" y="142.4">12</text>
<text x="275.2" y="149.8">16</text>
<text x="291.9" y="149.4">11</text>
<text x="275.2" y="152.2">17</text>
<text x="275.2" y="154.6">18</text>
<text x="292.1" y="152.4">10</text>
<text x="293.6" y="154.7">9</text>
<text x="275.2" y="157.1">19</text>
<text x="275.6" y="159.8">20</text>
<text x="280.8" y="159.8">DN</text>
<text x="293.6" y="159.5">7</text>
<text x="293.6" y="157.1">8</text>
</g>
</svg>
